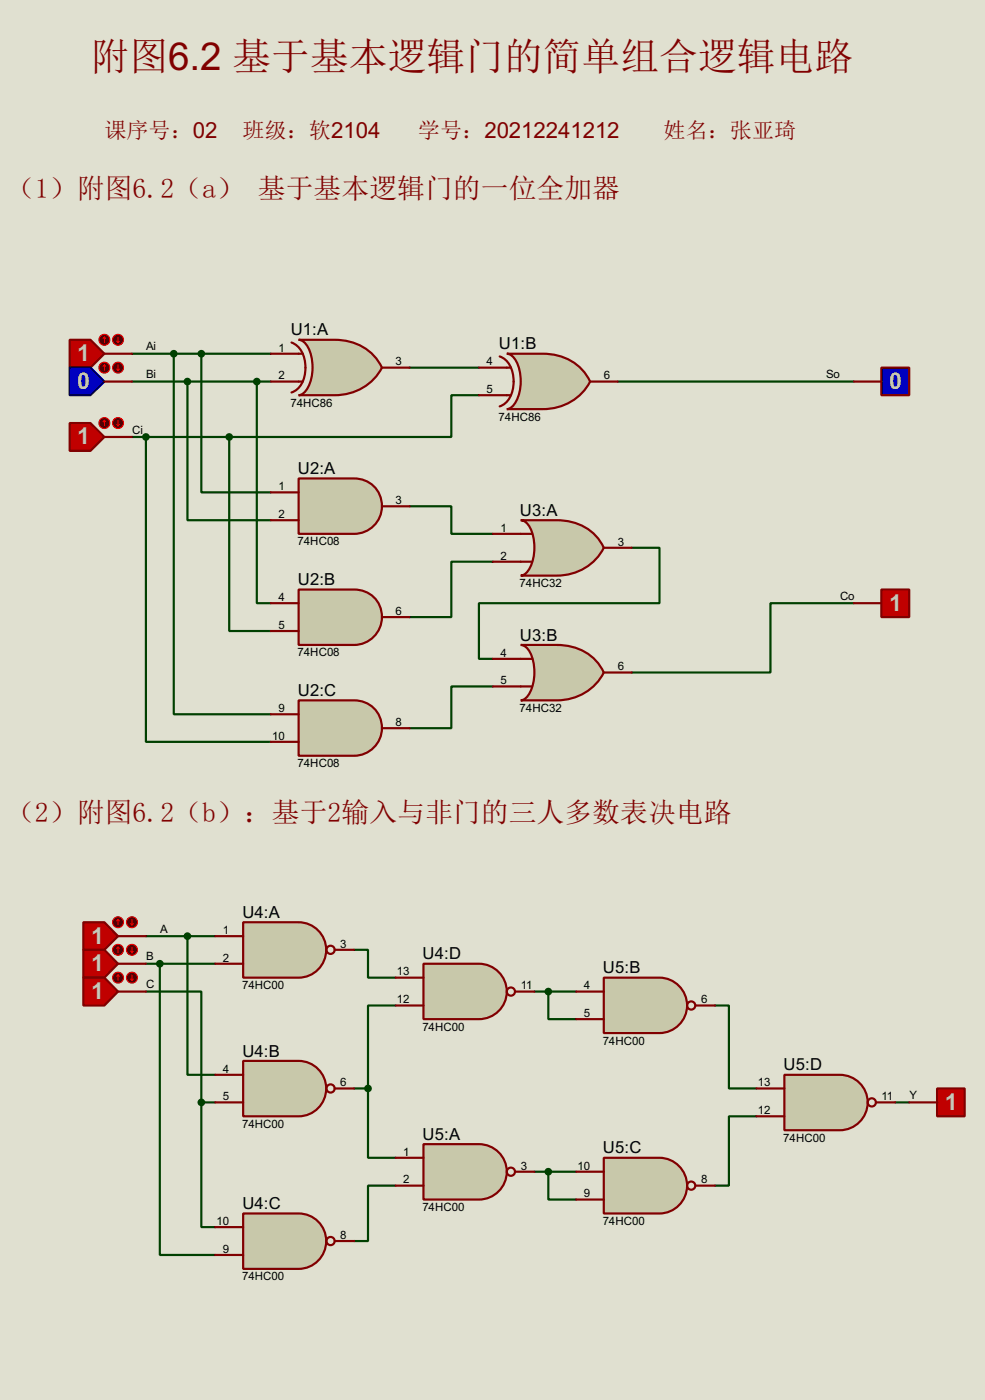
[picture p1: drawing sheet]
<svg xmlns="http://www.w3.org/2000/svg" width="180mm" height="256mm" viewBox="0 0 180 256" stroke-linecap="round" stroke-linejoin="round" font-family="sans-serif">
<path d="M0 0h180.3v256.5h-180.3z" fill="#e0e0d0"/>
<g fill="none" stroke="#004000" stroke-width=".4">
<path d="M24.2 69.9h25.4M24.2 64.8h25.4M31.8 64.8v66.1h17.8M34.3 69.9v25.4h15.3M36.9 64.8v25.4h12.7M47 69.9v40.6h2.6M75 67.4h12.7M87.7 72.4h-5.1v7.7h-40.6M113.1 69.9h43.2M24.2 80.1h17.8M26.7 80.1v55.8h22.9M42 80.1v35.5h7.6"/>
<path d="M75 92.8h7.6v5h7.6M90.2 102.9h-7.6v10.2h-7.6M115.6 100.4h5.1v10.1h-33v10.2h2.5M156.3 110.5h-15.3v12.7h-25.4M90.2 125.8h-7.6v7.6h-7.6M26.7 171.5h12.7M26.7 176.6h12.7M29.3 176.6v53.3h10.1M34.3 171.5v25.4h5.1M64.8 174h2.6v5.1h5M26.7 181.7h10.2v20.3M64.8 199.4h2.6"/>
<path d="M67.4 199.4v12.7h5M72.4 184.2h-5v15.2M97.8 181.7h7.7M100.4 181.7v5h5.1M130.9 184.2h2.5v15.2h5.1M36.9 202v22.8h2.5M36.9 202h2.5M72.4 217.2h-5v10.2h-2.6M97.8 214.7h7.7M100.4 214.7v5.1h5.1M138.5 204.5h-5.1v12.7h-2.5M163.9 202h2.5"/>
</g>
<path d="M54.7 62.3h6.6a9.2 9.2 0 0 1 8.6 5.1 9.6 9.6 0 0 1-8.6 5h-6.6a2.3 2.3 0 0 0 1.7-1.5 8.3 8.3 0 0 0-.4-7.8l-.9-.8z" fill-rule="evenodd" fill="#c8c8aa" stroke="#800000" stroke-width=".4"/>
<path d="M49.6 64.8h5.8M49.6 69.9h5.8M53.4 62.8a4.6 4.6 0 0 1 2.5 4.6 4.4 4.4 0 0 1-2.5 4.5M69.9 67.4h5.1" fill="none" stroke="#800000" stroke-width=".4"/>
<path d="M92.8 64.8h6.6a9.2 9.2 0 0 1 8.6 5.1 9.6 9.6 0 0 1-8.6 5.1h-6.6a2.32 2.32 0 0 0 1.7-1.5 8.3 8.3 0 0 0-.4-7.9l-.9-.7z" fill-rule="evenodd" fill="#c8c8aa" stroke="#800000" stroke-width=".4"/>
<path d="M87.7 67.4h5.8M87.7 72.4h5.8M91.5 65.3a4.5 4.5 0 0 1 2.5 4.6 4.5 4.5 0 0 1-2.5 4.6M108 69.9h5.1" fill="none" stroke="#800000" stroke-width=".4"/>
<path d="M54.7 87.7h10.1a5.1 5.1 0 0 1 5.1 5 5.1 5.1 0 0 1-5.1 5.1h-10.1z" fill-rule="evenodd" fill="#c8c8aa" stroke="#800000" stroke-width=".4"/>
<path d="M49.6 90.2h5.1M49.6 95.3h5.1M69.9 92.8h5.1" fill="none" stroke="#800000" stroke-width=".4"/>
<path d="M54.7 108h10.1a5.1 5.1 0 0 1 5.1 5.1 5.1 5.1 0 0 1-5.1 5.1h-10.1z" fill-rule="evenodd" fill="#c8c8aa" stroke="#800000" stroke-width=".4"/>
<path d="M49.6 110.5h5.1M49.6 115.6h5.1M69.9 113.1h5.1" fill="none" stroke="#800000" stroke-width=".4"/>
<path d="M54.7 128.3h10.1a5.1 5.1 0 0 1 5.1 5.1 5.1 5.1 0 0 1-5.1 5.1h-10.1z" fill-rule="evenodd" fill="#c8c8aa" stroke="#800000" stroke-width=".4"/>
<path d="M49.6 130.9h5.1M49.6 135.9h5.1M69.9 133.4h5.1" fill="none" stroke="#800000" stroke-width=".4"/>
<path d="M95.3 95.3h6.6a9.1 9.1 0 0 1 8.6 5.1 9.5 9.5 0 0 1-8.6 5.1h-6.6a2.27 2.27 0 0 0 1.7-1.5 8.5 8.5 0 0 0-.4-7.9l-.8-.7z" fill-rule="evenodd" fill="#c8c8aa" stroke="#800000" stroke-width=".4"/>
<path d="M90.2 97.8h7.1M90.2 102.9h7.1M110.5 100.4h5.1" fill="none" stroke="#800000" stroke-width=".4"/>
<path d="M95.3 118.2h6.6a9.1 9.1 0 0 1 8.6 5 9.5 9.5 0 0 1-8.6 5.1h-6.6a2.27 2.27 0 0 0 1.7-1.5 8.5 8.5 0 0 0-.4-7.9l-.8-.7z" fill-rule="evenodd" fill="#c8c8aa" stroke="#800000" stroke-width=".4"/>
<path d="M90.2 120.7h7.1M90.2 125.8h7.1M110.5 123.2h5.1" fill="none" stroke="#800000" stroke-width=".4"/>
<path d="M161.3 67.4h5.1v5h-5.1z" fill-rule="evenodd" fill="#0000c0" stroke="#800000" stroke-width=".4"/>
<path d="M156.3 69.9h5" fill="none" stroke="#800000" stroke-width=".4"/>
<path d="M161.3 108h5.1v5.1h-5.1z" fill-rule="evenodd" fill="#c00000" stroke="#800000" stroke-width=".4"/>
<path d="M156.3 110.5h5" fill="none" stroke="#800000" stroke-width=".4"/>
<path d="M12.8 62.3h3.8l2.5 2.5-2.5 2.6h-3.8z" fill-rule="evenodd" fill="#c00000" stroke="#800000" stroke-width=".4"/>
<path d="M19.1 64.8h5.1" fill="none" stroke="#800000" stroke-width=".4"/>
<circle cx="19.1" cy="62.3" r="1" fill="#400000" stroke="#f00" stroke-width=".2"/>
<path d="M19.1 61.8l-.2 .2M19.1 61.8l.3 .2M19.1 61.8v1" fill="none" stroke="#f00" stroke-width=".2"/>
<circle cx="21.6" cy="62.3" r="1" fill="#400000" stroke="#f00" stroke-width=".2"/>
<path d="M21.4 62.5l.2 .3M21.6 61.8v1M21.9 62.5l-.3 .3" fill="none" stroke="#f00" stroke-width=".2"/>
<path d="M12.8 67.4h3.8l2.5 2.5-2.5 2.5h-3.8z" fill-rule="evenodd" fill="#0000c0" stroke="#000080" stroke-width=".4"/>
<path d="M19.1 69.9h5.1" fill="none" stroke="#800000" stroke-width=".4"/>
<circle cx="19.1" cy="67.4" r="1" fill="#400000" stroke="#f00" stroke-width=".2"/>
<path d="M19.1 66.9l-.2 .2M19.1 66.9l.3 .2M19.1 66.9v1" fill="none" stroke="#f00" stroke-width=".2"/>
<circle cx="21.6" cy="67.4" r="1" fill="#400000" stroke="#f00" stroke-width=".2"/>
<path d="M21.4 67.6l.2 .3M21.6 66.9v1M21.9 67.6l-.3 .3" fill="none" stroke="#f00" stroke-width=".2"/>
<path d="M12.8 77.5h3.8l2.5 2.6-2.5 2.5h-3.8z" fill-rule="evenodd" fill="#c00000" stroke="#800000" stroke-width=".4"/>
<path d="M19.1 80.1h5.1" fill="none" stroke="#800000" stroke-width=".4"/>
<circle cx="19.1" cy="77.5" r="1" fill="#400000" stroke="#f00" stroke-width=".2"/>
<path d="M19.1 77l-.2 .3M19.1 77l.3 .3M19.1 77v1" fill="none" stroke="#f00" stroke-width=".2"/>
<circle cx="21.6" cy="77.5" r="1" fill="#400000" stroke="#f00" stroke-width=".2"/>
<path d="M21.4 77.8l.2 .2M21.6 77v1M21.9 77.8l-.3 .2" fill="none" stroke="#f00" stroke-width=".2"/>
<g fill="#004000" stroke="#004000" stroke-width=".4">
<circle cx="36.8" cy="64.8" r=".5"/>
<circle cx="34.3" cy="69.9" r=".5"/>
<circle cx="47" cy="69.9" r=".5"/>
<circle cx="41.9" cy="80.1" r=".5"/>
<circle cx="31.8" cy="64.8" r=".5"/>
<circle cx="26.7" cy="80.1" r=".5"/>
</g>
<path d="M44.5 169h10.2a5.1 5.1 0 0 1 5 5 5.1 5.1 0 0 1-5 5.1h-10.2z" fill-rule="evenodd" fill="#c8c8aa" stroke="#800000" stroke-width=".4"/>
<g fill="none" stroke="#800000" stroke-width=".4">
<path d="M39.4 171.5h5.1M39.4 176.6h5.1M61.3 174h3.5"/>
<circle cx="60.5" cy="174" r=".75"/>
</g>
<path d="M44.5 194.4h10.2a5.1 5.1 0 0 1 5 5 5.1 5.1 0 0 1-5 5.1h-10.2z" fill-rule="evenodd" fill="#c8c8aa" stroke="#800000" stroke-width=".4"/>
<g fill="none" stroke="#800000" stroke-width=".4">
<path d="M39.4 196.9h5.1M61.3 199.4h3.5M39.4 202h5.1"/>
<circle cx="60.5" cy="199.4" r=".75"/>
</g>
<path d="M44.5 222.3h10.2a5.1 5.1 0 0 1 5 5.1 5.1 5.1 0 0 1-5 5.1h-10.2z" fill-rule="evenodd" fill="#c8c8aa" stroke="#800000" stroke-width=".4"/>
<g fill="none" stroke="#800000" stroke-width=".4">
<path d="M39.4 224.8h5.1M39.4 229.9h5.1M61.3 227.4h3.5"/>
<circle cx="60.5" cy="227.4" r=".75"/>
</g>
<path d="M77.5 176.6h10.2a5.1 5.1 0 0 1 5.1 5 5.1 5.1 0 0 1-5.1 5.1h-10.2z" fill-rule="evenodd" fill="#c8c8aa" stroke="#800000" stroke-width=".4"/>
<g fill="none" stroke="#800000" stroke-width=".4">
<path d="M72.4 179.1h5.1M72.4 184.2h5.1M94.3 181.7h3.5"/>
<circle cx="93.5" cy="181.7" r=".75"/>
</g>
<path d="M77.5 209.6h10.2a5.1 5.1 0 0 1 5.1 5.1 5.1 5.1 0 0 1-5.1 5.1h-10.2z" fill-rule="evenodd" fill="#c8c8aa" stroke="#800000" stroke-width=".4"/>
<g fill="none" stroke="#800000" stroke-width=".4">
<path d="M72.4 212.1h5.1M72.4 217.2h5.1M94.3 214.7h3.5"/>
<circle cx="93.5" cy="214.7" r=".75"/>
</g>
<path d="M110.5 179.1h10.2a5.1 5.1 0 0 1 5.1 5.1 5.1 5.1 0 0 1-5.1 5.1h-10.2z" fill-rule="evenodd" fill="#c8c8aa" stroke="#800000" stroke-width=".4"/>
<g fill="none" stroke="#800000" stroke-width=".4">
<path d="M105.5 181.7h5M105.5 186.7h5M127.3 184.2h3.6"/>
<circle cx="126.5" cy="184.2" r=".75"/>
</g>
<path d="M110.5 212.1h10.2a5.1 5.1 0 0 1 5.1 5.1 5.1 5.1 0 0 1-5.1 5.1h-10.2z" fill-rule="evenodd" fill="#c8c8aa" stroke="#800000" stroke-width=".4"/>
<g fill="none" stroke="#800000" stroke-width=".4">
<path d="M105.5 214.7h5M105.5 219.8h5M127.3 217.2h3.6"/>
<circle cx="126.5" cy="217.2" r=".75"/>
</g>
<path d="M143.6 196.9h10.1a5.1 5.1 0 0 1 5.1 5.1 5.1 5.1 0 0 1-5.1 5.1h-10.1z" fill-rule="evenodd" fill="#c8c8aa" stroke="#800000" stroke-width=".4"/>
<g fill="none" stroke="#800000" stroke-width=".4">
<path d="M138.5 199.4h5.1M138.5 204.5h5.1M160.3 202h3.6"/>
<circle cx="159.5" cy="202" r=".75"/>
</g>
<path d="M171.5 199.4h5.1v5.1h-5.1z" fill-rule="evenodd" fill="#c00000" stroke="#800000" stroke-width=".4"/>
<path d="M166.4 202h5.1" fill="none" stroke="#800000" stroke-width=".4"/>
<path d="M15.3 169h3.8l2.5 2.5-2.5 2.5h-3.8z" fill-rule="evenodd" fill="#c00000" stroke="#800000" stroke-width=".4"/>
<path d="M21.6 171.5h5.1" fill="none" stroke="#800000" stroke-width=".4"/>
<circle cx="21.6" cy="169" r="1" fill="#400000" stroke="#f00" stroke-width=".2"/>
<path d="M21.6 168.5l-.2 .2M21.6 168.5l.3 .2M21.6 168.5v1" fill="none" stroke="#f00" stroke-width=".2"/>
<circle cx="24.1" cy="169" r="1" fill="#400000" stroke="#f00" stroke-width=".2"/>
<path d="M23.9 169.2l.3 .3M24.2 168.5v1M24.4 169.2l-.2 .3" fill="none" stroke="#f00" stroke-width=".2"/>
<path d="M15.3 174h3.8l2.5 2.6-2.5 2.5h-3.8z" fill-rule="evenodd" fill="#c00000" stroke="#800000" stroke-width=".4"/>
<path d="M21.6 176.6h5.1" fill="none" stroke="#800000" stroke-width=".4"/>
<circle cx="21.6" cy="174" r="1" fill="#400000" stroke="#f00" stroke-width=".2"/>
<path d="M21.6 173.5l-.2 .3M21.6 173.5l.3 .3M21.6 173.5v1.1" fill="none" stroke="#f00" stroke-width=".2"/>
<circle cx="24.1" cy="174" r="1" fill="#400000" stroke="#f00" stroke-width=".2"/>
<path d="M23.9 174.3l.3 .3M24.2 173.5v1.1M24.4 174.3l-.2 .3" fill="none" stroke="#f00" stroke-width=".2"/>
<path d="M15.3 179.1h3.8l2.5 2.6-2.5 2.5h-3.8z" fill-rule="evenodd" fill="#c00000" stroke="#800000" stroke-width=".4"/>
<path d="M21.6 181.7h5.1" fill="none" stroke="#800000" stroke-width=".4"/>
<circle cx="21.6" cy="179.1" r="1" fill="#400000" stroke="#f00" stroke-width=".2"/>
<path d="M21.6 178.6l-.2 .3M21.6 178.6l.3 .3M21.6 178.6v1" fill="none" stroke="#f00" stroke-width=".2"/>
<circle cx="24.1" cy="179.1" r="1" fill="#400000" stroke="#f00" stroke-width=".2"/>
<path d="M23.9 179.4l.3 .2M24.2 178.6v1M24.4 179.4l-.2 .2" fill="none" stroke="#f00" stroke-width=".2"/>
<g fill="#004000" stroke="#004000" stroke-width=".4">
<circle cx="34.3" cy="171.5" r=".5"/>
<circle cx="36.8" cy="202" r=".5"/>
<circle cx="29.2" cy="176.6" r=".5"/>
<circle cx="100.3" cy="181.7" r=".5"/>
<circle cx="67.3" cy="199.4" r=".5"/>
<circle cx="100.3" cy="214.7" r=".5"/>
</g>
<text font-size="7.1" fill="#800000" x="16.6" y="12.7">附图6.2 基于基本逻辑门的简单组合逻辑电路</text>
<g font-size="5.1" fill="#800000">
<text x="1.3" y="36.2">（1）附图6.2（a） 基于基本逻辑门的一位全加器</text>
<text x="1.3" y="150.5">（2）附图6.2（b）：基于2输入与非门的三人多数表决电路</text>
</g>
<g font-size="4.8" fill="#c0c0c0">
<text x="14.2" y="66.2">1</text>
<text x="14.2" y="71.3">0</text>
<text x="162.8" y="71.3">0</text>
<text x="14.2" y="81.4">1</text>
<text x="162.8" y="111.9">1</text>
<text x="16.7" y="172.9">1</text>
<text x="16.7" y="177.9">1</text>
<text x="16.7" y="183">1</text>
<text x="172.9" y="203.3">1</text>
</g>
<g font-size="4.1" fill="#800000">
<text x="19.1" y="25.3">课序号：02</text>
<text x="44.4" y="25.3">班级：软2104</text>
<text x="76.5" y="25.3">学号：20212241212</text>
<text x="121.5" y="25.3">姓名：张亚琦</text>
</g>
<g font-size="3.4">
<text x="53.2" y="61.4">U1:A</text>
<text x="91.3" y="64">U1:B</text>
<text x="54.5" y="86.9">U2:A</text>
<text x="95.2" y="94.5">U3:A</text>
<text x="54.5" y="107.2">U2:B</text>
<text x="95.2" y="117.4">U3:B</text>
<text x="54.5" y="127.5">U2:C</text>
<text x="44.4" y="168.2">U4:A</text>
<text x="77.4" y="175.8">U4:D</text>
<text x="110.4" y="178.3">U5:B</text>
<text x="44.4" y="193.6">U4:B</text>
<text x="143.4" y="196.1">U5:D</text>
<text x="77.4" y="208.8">U5:A</text>
<text x="110.4" y="211.3">U5:C</text>
<text x="44.4" y="221.5">U4:C</text>
</g>
<g font-size="2.4">
<text x="26.7" y="64.2">Ai</text>
<text x="51" y="64.4">1</text>
<text x="26.7" y="69.3">Bi</text>
<text x="51" y="69.5">2</text>
<text x="72.4" y="67">3</text>
<text x="89.1" y="67">4</text>
<text x="89.1" y="72">5</text>
<text x="110.5" y="69.5">6</text>
<text x="151.2" y="69.3">So</text>
<text x="53.2" y="74.5">74HC86</text>
<text x="91.3" y="77.1">74HC86</text>
<text x="24.2" y="79.5">Ci</text>
<text x="51" y="89.8">1</text>
<text x="51" y="94.9">2</text>
<text x="72.4" y="92.4">3</text>
<text x="54.5" y="99.9">74HC08</text>
<text x="91.6" y="97.4">1</text>
<text x="113.1" y="100">3</text>
<text x="91.6" y="102.5">2</text>
<text x="95.1" y="107.6">74HC32</text>
<text x="51" y="110.1">4</text>
<text x="72.4" y="112.7">6</text>
<text x="153.7" y="109.9">Co</text>
<text x="51" y="115.2">5</text>
<text x="54.5" y="120.3">74HC08</text>
<text x="91.6" y="120.3">4</text>
<text x="91.6" y="125.4">5</text>
<text x="113.1" y="122.8">6</text>
<text x="51" y="130.5">9</text>
<text x="95.1" y="130.4">74HC32</text>
<text x="49.8" y="135.5">10</text>
<text x="72.4" y="133">8</text>
<text x="54.5" y="140.6">74HC08</text>
<text x="29.3" y="170.9">A</text>
<text x="40.8" y="171.1">1</text>
<text x="62.3" y="173.6">3</text>
<text x="26.7" y="176">B</text>
<text x="40.8" y="176.2">2</text>
<text x="72.7" y="178.7">13</text>
<text x="26.7" y="181.1">C</text>
<text x="44.3" y="181.2">74HC00</text>
<text x="72.7" y="183.8">12</text>
<text x="95.3" y="181.3">11</text>
<text x="106.9" y="181.3">4</text>
<text x="128.3" y="183.8">6</text>
<text x="77.3" y="188.8">74HC00</text>
<text x="106.9" y="186.3">5</text>
<text x="110.3" y="191.4">74HC00</text>
<text x="40.8" y="196.5">4</text>
<text x="40.8" y="201.6">5</text>
<text x="62.3" y="199">6</text>
<text x="138.7" y="199">13</text>
<text x="161.3" y="201.6">11</text>
<text x="166.4" y="201.4">Y</text>
<text x="44.3" y="206.6">74HC00</text>
<text x="138.7" y="204.1">12</text>
<text x="143.4" y="209.2">74HC00</text>
<text x="73.8" y="211.7">1</text>
<text x="95.3" y="214.3">3</text>
<text x="105.7" y="214.3">10</text>
<text x="73.8" y="216.8">2</text>
<text x="77.3" y="221.9">74HC00</text>
<text x="106.9" y="219.4">9</text>
<text x="128.3" y="216.8">8</text>
<text x="39.7" y="224.4">10</text>
<text x="62.3" y="227">8</text>
<text x="110.3" y="224.4">74HC00</text>
<text x="40.8" y="229.5">9</text>
<text x="44.3" y="234.6">74HC00</text>
</g>
</svg>
